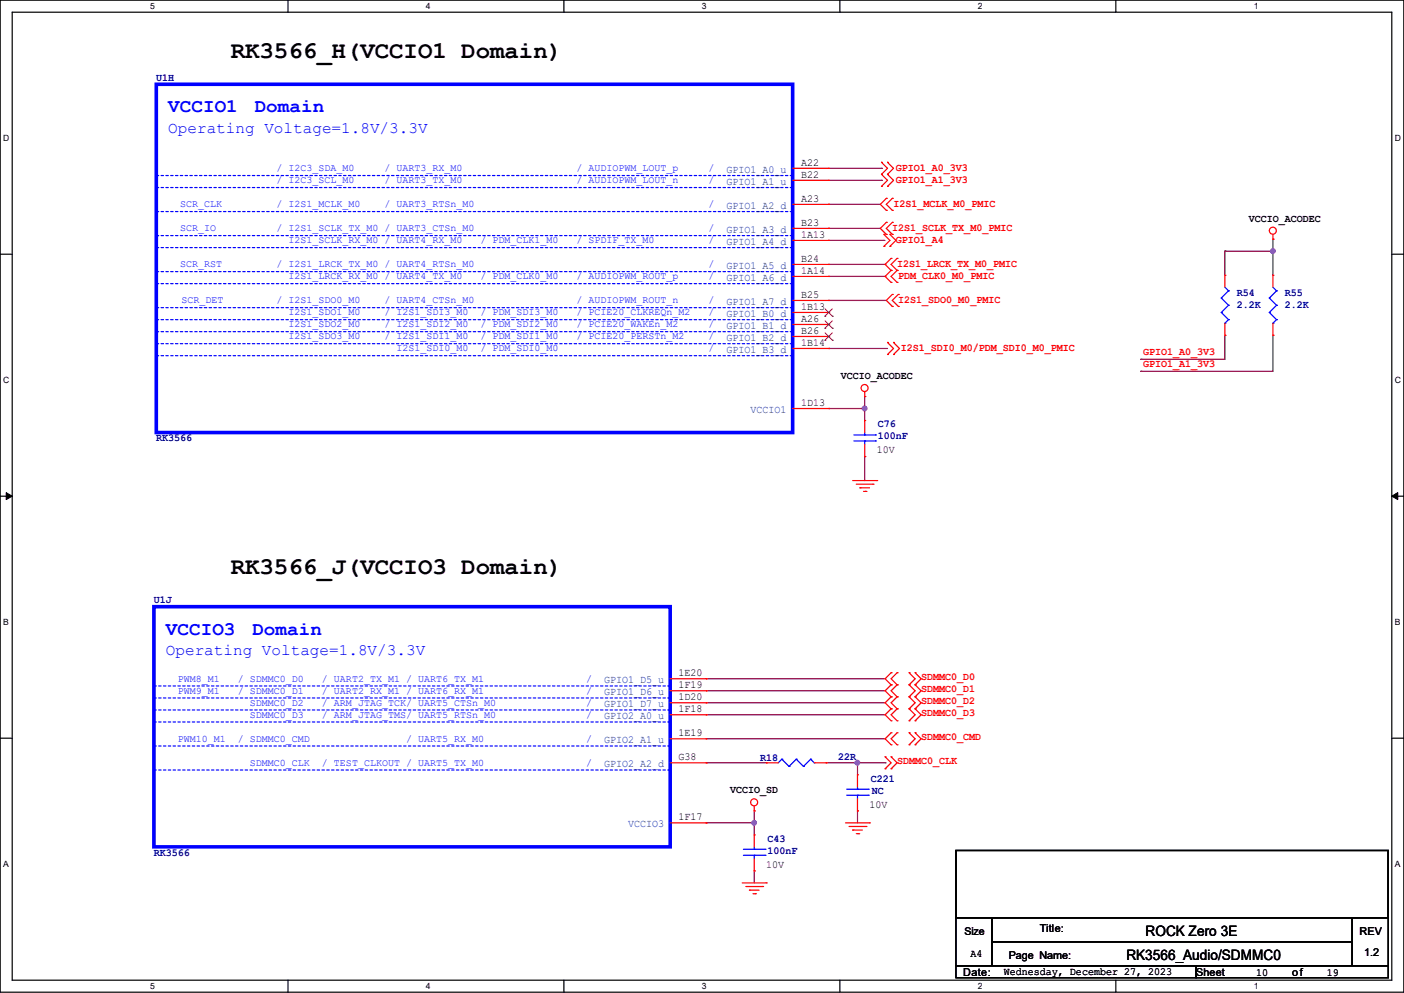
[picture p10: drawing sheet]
<svg xmlns="http://www.w3.org/2000/svg" width="297mm" height="210mm" viewBox="0 0 297 210" stroke-linecap="round" stroke-linejoin="round" font-family="sans-serif">
<path d="M0 0h297v209.8h-297zM2.6 2.6h291.8v204.7h-291.8z" fill="none" stroke="#000" stroke-width=".25"/>
<g fill="#fff">
<path d="M31.7 .3h1v2h-1z"/>
<path d="M31.7 207.6h1v1.9h-1z"/>
</g>
<path d="M60.9 0v2.6M60.9 207.3v2.5" fill="none" stroke="#000" stroke-width=".25"/>
<g fill="#fff">
<path d="M90.1 .3h1v2h-1z"/>
<path d="M90.1 207.6h1v1.9h-1z"/>
</g>
<path d="M119.3 0v2.6M119.3 207.3v2.5" fill="none" stroke="#000" stroke-width=".25"/>
<g fill="#fff">
<path d="M148.5 .3h.9v2h-.9z"/>
<path d="M148.5 207.6h.9v1.9h-.9z"/>
</g>
<path d="M177.7 0v2.6M177.7 207.3v2.5" fill="none" stroke="#000" stroke-width=".25"/>
<g fill="#fff">
<path d="M206.8 .3h1v2h-1z"/>
<path d="M206.8 207.6h1v1.9h-1z"/>
</g>
<path d="M236.1 0v2.6M236.1 207.3v2.5" fill="none" stroke="#000" stroke-width=".25"/>
<g fill="#fff">
<path d="M265.2 .3h1v2h-1z"/>
<path d="M265.2 207.6h1v1.9h-1z"/>
<path d="M.7 28.2h1.2v1.9h-1.2z"/>
<path d="M295.1 28.2h1.2v1.9h-1.2z"/>
<path d="M.7 79.3h1.2v2h-1.2z"/>
<path d="M295.1 79.3h1.2v2h-1.2z"/>
</g>
<path d="M0 53.8h2.6M294.4 53.8h2.6" fill="none" stroke="#000" stroke-width=".25"/>
<g fill="#fff">
<path d="M.7 130.5h1.2v2h-1.2z"/>
<path d="M295.1 130.5h1.1v2h-1.1z"/>
</g>
<path d="M0 104.9h2.6M294.4 104.9h2.6" fill="none" stroke="#000" stroke-width=".25"/>
<path d="M1.3 104.2l1.3 .7-1.3 .8zM294.4 104.9l1.3-.7v1.5z" fill="#000" stroke="#000" stroke-width=".21"/>
<g fill="#fff">
<path d="M.7 181.7h1.2v2h-1.2z"/>
<path d="M295.1 181.7h1.1v2h-1.1z"/>
</g>
<path d="M0 156.1h2.6M294.4 156.1h2.6M202.2 179.9h91.5v14.2h-91.5zM202.2 194.1h7.6v10.2h-7.6zM209.8 194.1h76.2v5.1h-76.2zM209.8 199.2h76.2v5.1h-76.2zM286 194.1h7.7v10.2h-7.7zM202.2 204.3h50.8v2.5h-50.8zM253 204.3h40.7v2.5h-40.7z" fill="none" stroke="#000" stroke-width=".25"/>
<g fill="none" stroke="#800040" stroke-width=".25">
<path d="M175.3 38.1h11.2M175.3 35.6h11.2M186.5 38.1h.1M186.5 35.6h.1M175.3 43.2h.1M175.3 48.3h.1M175.3 43.2h10.9M175.3 48.3h10.9M175.3 58.5h11.9M175.3 55.9h11.9M175.3 50.8h11.7M187 50.8h.1"/>
<path d="M187.2 58.5h.1M187.2 55.9h.1M259.1 53.1h.1M259.1 53.1v5.1M259.1 53.1h10.2M269.3 50.6h.1M269.3 53.1h.1M269.3 50.6v7.6M175.3 63.5h.1M175.3 73.7h.1M175.3 63.5h12.2M175.3 73.7h12.4"/>
<path d="M241.3 76h.1M241.3 78.5h.1M259.1 70.9h.1M259.1 70.9v5.1h-17.8M269.3 70.9h.1M269.3 70.9v7.6h-28M175.3 86.4h.1M175.3 86.4h7.6M182.9 86.4h.1M182.9 96.6h.1M182.9 83.9h.1M182.9 83.9v5"/>
<path d="M182.9 96.6v5M149.4 143.6h.1M149.4 146.1h.1M149.4 148.6h.1M149.4 151.2h.1M149.4 156.3h.1M149.4 143.6h37.8M149.4 146.1h37.8M149.4 148.6h37.8M149.4 151.2h37.8M149.4 156.3h37.8M149.4 174h.1"/>
<path d="M149.4 161.3h.1M149.4 161.3h12.7M149.4 174h10.2M159.6 174h.1M159.6 171.5h.1M159.6 171.5v5.1M174.8 161.3h12.4M181.4 161.3h.1M181.4 171.5h.1M181.4 161.3v2.6M181.4 171.5v2.5M187.2 161.3h.1"/>
<path d="M159.6 184.2h.1M159.6 184.2v2.5"/>
</g>
<g fill="#f0f" stroke="#f0f" stroke-width=".25">
<circle cx="182.9" cy="86.4" r=".49"/>
<circle cx="269.3" cy="53.1" r=".49"/>
<circle cx="159.5" cy="174" r=".49"/>
<circle cx="181.4" cy="161.3" r=".49"/>
</g>
<g fill="none" stroke="#f00" stroke-width=".25">
<path d="M167.7 35.6h7.6M167.7 38.1h7.6M175.3 35.6h.1M175.3 38.1h.1M186.5 39.4h.1M186.5 36.9h.1M186.5 34.3h.1M186.5 36.9l1.2 1.2-1.2 1.3M186.5 34.3l1.2 1.3-1.2 1.3M187.7 39.4h.1M187.7 36.9h.1M187.7 34.3h.1"/>
<path d="M187.7 36.9l1.3 1.2-1.3 1.3M187.7 34.3l1.3 1.3-1.3 1.3M167.7 43.2h7.6M167.7 55.9h7.6M167.7 58.5h7.6M167.7 48.3h7.6M167.7 50.8h7.6M175.3 43.2h.1M175.3 55.9h.1M175.3 58.5h.1M175.3 48.3h.1M175.3 50.8h.1"/>
<path d="M187 49.6h.1M187 52.1h.1M187 49.6l1.3 1.2-1.3 1.3M187.5 42h.1M187.5 44.5h.1M187.5 47h.1M187.5 49.6h.1M187.5 42l-1.3 1.2 1.3 1.3M187.5 47l-1.3 1.3 1.3 1.3M188.3 49.6h.1M188.3 52.1h.1M188.3 49.6l1.2 1.2-1.2 1.3"/>
<path d="M188.5 54.7h.1M188.5 57.2h.1M188.5 59.7h.1M188.5 54.7l-1.3 1.2 1.3 1.3M188.5 57.2l-1.3 1.3 1.3 1.2M188.8 44.5h.1M188.8 42h.1M188.8 49.6h.1M188.8 47h.1M188.8 42l-1.3 1.2 1.3 1.3M188.8 47l-1.3 1.3 1.3 1.3M189.8 57.2h.1"/>
<path d="M189.8 54.7h.1M189.8 59.7h.1M189.8 54.7l-1.3 1.2 1.3 1.3M189.8 57.2l-1.3 1.3 1.3 1.2M259.1 58.2h.1M259.1 58.2v2.5M269.3 50.6h.1M269.3 58.2h.1M269.3 49.6v1M269.3 58.2v2.5M167.7 68.6h7.6M167.7 71.2h7.6"/>
<path d="M167.7 73.7h7.6M167.7 63.5h7.6M167.7 66.1h7.6M175.3 68.6h.1M175.3 71.2h.1M175.3 73.7h.1M175.3 63.5h.1M175.3 66.1h.1M187.7 72.4h.1M187.7 75h.1M187.7 72.4l1.3 1.3-1.3 1.3M188.8 62.3h.1"/>
<path d="M188.8 64.8h.1M188.8 62.3l-1.3 1.2 1.3 1.3M189 72.4h.1M189 75h.1M189 72.4l1.3 1.3-1.3 1.3M190 64.8h.1M190 62.3h.1M190 62.3l-1.2 1.2 1.2 1.3M259.1 70.9h.1M259.1 68.4v2.5M269.3 70.9h.1M269.3 68.4v2.5"/>
<path d="M167.7 86.4h7.6M175.3 86.4h.1M182.9 83.9h.1M182.9 88.9h.1M182.9 96.6h.1M182.9 82.8v1.1M182.9 88.9v2.6M182.9 94v2.6M180.4 101.6h5.1M181.1 102.4h3.6M181.9 103.2h.1M181.9 103.2h2"/>
<path d="M182.7 103.9h.5M183.2 103.9h.1M184.7 102.4h.1M185.5 101.6h.1M141.8 143.6h7.6M141.8 146.1h7.6M141.8 148.6h7.6M141.8 151.2h7.6M141.8 156.3h7.6M149.4 143.6h.1M149.4 146.1h.1M149.4 148.6h.1"/>
<path d="M149.4 151.2h.1M149.4 156.3h.1M188.5 142.3h.1M188.5 144.8h.1M188.5 147.4h.1M188.5 149.9h.1M188.5 152.4h.1M188.5 155h.1M188.5 157.5h.1M188.5 142.3l-1.3 1.3 1.3 1.2M188.5 149.9l-1.3 1.3 1.3 1.2M188.5 144.8l-1.3 1.3 1.3 1.3"/>
<path d="M188.5 147.4l-1.3 1.2 1.3 1.3M188.5 155l-1.3 1.3 1.3 1.2M189.8 144.8h.1M189.8 142.3h.1M189.8 147.4h.1M189.8 149.9h.1M189.8 152.4h.1M189.8 157.5h.1M189.8 155h.1M189.8 142.3l-1.3 1.3 1.3 1.2M189.8 147.4l-1.3 1.2 1.3 1.3M189.8 144.8l-1.3 1.3 1.3 1.3"/>
<path d="M189.8 149.9l-1.3 1.3 1.3 1.2M189.8 155l-1.3 1.3 1.3 1.2M192.3 144.8h.1M192.3 142.3h.1M192.3 147.4h.1M192.3 149.9h.1M192.3 152.4h.1M192.3 157.5h.1M192.3 155h.1M192.3 147.4l1.3 1.2-1.3 1.3M192.3 142.3l1.3 1.3-1.3 1.2M192.3 149.9l1.3 1.3-1.3 1.2"/>
<path d="M192.3 144.8l1.3 1.3-1.3 1.3M192.3 155l1.3 1.3-1.3 1.2M193.6 144.8h.1M193.6 142.3h.1M193.6 147.4h.1M193.6 149.9h.1M193.6 152.4h.1M193.6 157.5h.1M193.6 155h.1M193.6 149.9l1.3 1.3-1.3 1.2M193.6 142.3l1.3 1.3-1.3 1.2M193.6 144.8l1.3 1.3-1.3 1.3"/>
<path d="M193.6 155l1.3 1.3-1.3 1.2M193.6 147.4l1.3 1.2-1.3 1.3M141.8 174h7.6M141.8 161.3h7.6M149.4 161.3h.1M149.4 174h.1M159.6 171.5h.1M159.6 176.6h.1M159.6 170.5v1M159.6 176.6v2.5M162.1 161.3h.1M162.1 161.3h2.5"/>
<path d="M172.3 161.3h2.5M174.8 161.3h.1M178.9 174h5M179.6 174.8h3.6M180.4 175.6h.1M180.4 175.6h2M181.1 176.3h.6M181.4 163.9h.1M181.4 171.5h.1M181.4 163.9v2.5M181.4 169v2.5M181.7 176.3h.1"/>
<path d="M183.2 174.8h.1M183.9 174h.1M187.2 162.6h.1M187.2 160.1h.1M187.2 160.1l1.3 1.2-1.3 1.3M188.5 162.6h.1M188.5 160.1h.1M188.5 160.1l1.3 1.2-1.3 1.3M157 186.7h5.1M157.8 187.5h3.5M158.5 188.3h.1M158.5 188.3h2.1"/>
<path d="M159.3 189h.5M159.6 184.2h.1M159.6 181.7v2.5M159.8 189h.1M161.3 187.5h.1M162.1 186.7h.1"/>
<circle cx="269.3" cy="48.8" r=".74"/>
<circle cx="182.9" cy="82.1" r=".74"/>
<circle cx="159.5" cy="169.7" r=".74"/>
</g>
<g fill="none" stroke="#00f" stroke-width=".25">
<path d="M258.4 63h.1M258.4 66.1h.1M258.4 63l1.5 1.6M258.4 66.1l1.5 1.5M259.1 68.4h.1M259.1 60.7l.8 .8M259.9 61.5h.1M259.9 64.6h.1M259.9 67.6h.1M259.9 61.5l-1.5 1.5M259.9 64.6l-1.5 1.5M259.9 67.6l-.8 .8"/>
<path d="M268.5 63h.1M268.5 66.1h.1M268.5 63l1.5 1.6M268.5 66.1l1.5 1.5M269.3 68.4h.1M269.3 60.7l.7 .8M270 61.5h.1M270 64.6h.1M270 67.6h.1M270 61.5l-1.5 1.5M270 64.6l-1.5 1.5M270 67.6l-.7 .8"/>
<path d="M180.6 93.3h4.6M180.6 92h4.6M182.9 92h.1M182.9 93.3h.1M182.9 91.5v.5M182.9 93.3v.7M185.2 93.3h.1M185.2 92h.1M157.3 179.6h4.5M159.6 179.6h.1M159.6 179.1v.5M161.8 179.6h.1"/>
<path d="M165.4 160.6h.1M165.4 160.6l-.8 .7M165.4 160.6l1.5 1.5M166.9 162.1h.1M168.4 160.6h.1M168.4 160.6l-1.5 1.5M168.4 160.6l1.6 1.5M170 162.1h.1M171.5 160.6h.1M171.5 160.6l-1.5 1.5M171.5 160.6l.8 .7M172.3 161.3h.1"/>
<path d="M179.1 168.2h4.6M179.1 166.9h4.6M181.4 166.9h.1M181.4 168.2h.1M181.4 166.4v.5M181.4 168.2v.8M183.7 168.2h.1M183.7 166.9h.1M157.3 180.9h4.5M159.6 180.9h.1M159.6 180.9v.8M161.8 180.9h.1"/>
</g>
<g fill="none" stroke="#00f" stroke-width=".25" stroke-dasharray=".5 .5">
<path d="M33.1 39.7h.1M33.1 37.1h.1M167.7 39.7h-134.6M167.7 37.1h-134.6M33.1 57.4h.1M33.1 60h.1M33.1 52.4h.1M33.1 44.7h.1M33.3 49.8h.1M167.7 57.4h-134.6M167.7 60h-134.6M167.7 52.4h-134.6"/>
<path d="M167.7 49.8h-134.4M167.7 44.7h-134.6M33.1 70.1h.1M33.1 67.6h.1M33.1 75.2h.1M33.1 65.1h.1M33.1 72.7h.1M167.7 70.1h-134.6M167.7 67.6h-134.6M167.7 75.2h-134.6M167.7 65.1h-134.6M167.7 72.7h-134.6"/>
<path d="M32.6 147.6h109.2M32.6 152.7h109.2M32.6 150.2h109.2M32.6 145.1h109.2M32.6 157.8h109.2M141.8 147.6h.1M141.8 152.7h.1M141.8 150.2h.1M141.8 145.1h.1M141.8 157.8h.1M32.6 162.9h109.2M141.8 162.9h.1"/>
</g>
<path d="M33.1 17.8h134.6v73.7h-134.6zM32.6 128.3h109.2v50.8h-109.2z" fill="none" stroke="#00f" stroke-width=".76"/>
<path d="M174.5 69.4h.1M174.5 72h.1M174.5 66.9h.1M174.5 67.9l1.6 1.5M174.5 70.4l1.6 1.6M174.5 65.3l1.6 1.6M176.1 67.9l-1.6 1.5M176.1 70.4l-1.6 1.6M176.1 65.3l-1.6 1.6M176.1 69.4h.1M176.1 72h.1M176.1 66.9h.1" fill="none" stroke="#804000" stroke-width=".21"/>
<g font-size="5.1">
<text x="48.8" y="12.2">RK3566_H(VCCIO1 Domain)</text>
<text x="48.8" y="121.4">RK3566_J(VCCIO3 Domain)</text>
</g>
<g font-size="4.1" fill="#00f">
<text x="35.6" y="23.8">VCCIO1</text>
<text x="53.9" y="23.8">Domain</text>
<text x="35.1" y="134.3">VCCIO3</text>
<text x="53.4" y="134.3">Domain</text>
</g>
<g font-size="3.4" fill="#00f">
<text x="35.6" y="28.1">Operating Voltage=1.8V/3.3V</text>
<text x="35.1" y="138.6">Operating Voltage=1.8V/3.3V</text>
</g>
<g font-size="3">
<text x="242.4" y="197.9">ROCK Zero 3E</text>
<text x="238.3" y="202.9">RK3566_Audio/SDMMC0</text>
</g>
<g font-size="2.3" fill="#000080">
<text x="33.1" y="17.1">U1H</text>
<text x="261.7" y="62.6">R54</text>
<text x="261.7" y="65.2">2.2K</text>
<text x="271.8" y="62.6">R55</text>
<text x="271.8" y="65.2">2.2K</text>
<text x="33.1" y="93.3">RK3566</text>
<text x="185.7" y="90.3">C76</text>
<text x="185.7" y="92.8">100nF</text>
<text x="32.6" y="127.6">U1J</text>
<text x="160.8" y="160.9">R18</text>
<text x="177.3" y="160.7">22R</text>
<text x="184.2" y="165.5">C221</text>
<text x="184.4" y="168">NC</text>
<text x="162.3" y="178.2">C43</text>
<text x="32.6" y="181">RK3566</text>
<text x="162.3" y="180.7">100nF</text>
</g>
<g font-size="2.3">
<text x="169.5" y="35.1">A22</text>
<text x="169.5" y="37.6">B22</text>
<text x="169.5" y="42.7">A23</text>
<text x="169.5" y="47.8">B23</text>
<text x="264.2" y="46.9">VCCIO_ACODEC</text>
<text x="169.5" y="50.3">1A13</text>
<text x="169.5" y="55.4">B24</text>
<text x="169.5" y="57.9">1A14</text>
<text x="169.5" y="63">B25</text>
<text x="169.5" y="65.5">1B13</text>
<text x="169.5" y="68.1">A26</text>
<text x="169.5" y="70.6">B26</text>
<text x="169.5" y="73.2">1B14</text>
<text x="177.8" y="80.1">VCCIO_ACODEC</text>
<text x="169.5" y="85.9">1D13</text>
<text x="185.5" y="95.9">10V</text>
<text x="143.6" y="143">1E20</text>
<text x="143.6" y="145.5">1F19</text>
<text x="143.6" y="148.1">1D20</text>
<text x="143.6" y="150.6">1F18</text>
<text x="143.6" y="155.7">1E19</text>
<text x="143.6" y="160.8">G38</text>
<text x="154.5" y="167.8">VCCIO_SD</text>
<text x="143.6" y="173.5">1F17</text>
<text x="183.9" y="170.8">10V</text>
<text x="162.1" y="183.5">10V</text>
<text x="220" y="197.2">Title:</text>
<text x="287.6" y="197.7">REV</text>
<text x="205.3" y="202.3">A4</text>
<text x="213.4" y="202.8">Page Name:</text>
<text x="288.6" y="202.3">1.2</text>
<text x="203.8" y="206.3">Date:</text>
<text x="212.4" y="206.1">Wednesday, December 27, 2023</text>
<text x="253" y="206.3">Sheet</text>
<text x="265.7" y="206.4">10</text>
<text x="273.3" y="206.3">of</text>
<text x="280.7" y="206.4">19</text>
</g>
<g font-size="2.3" fill="#004080">
<text x="153.7" y="36.5">GPIO1_A0_u</text>
<text x="153.7" y="39.1">GPIO1_A1_u</text>
<text x="153.7" y="44.2">GPIO1_A2_d</text>
<text x="153.7" y="49.2">GPIO1_A3_d</text>
<text x="153.7" y="51.8">GPIO1_A4_d</text>
<text x="153.7" y="56.9">GPIO1_A5_d</text>
<text x="153.7" y="59.4">GPIO1_A6_d</text>
<text x="153.7" y="64.5">GPIO1_A7_d</text>
<text x="153.7" y="69.6">GPIO1_B1_d</text>
<text x="153.7" y="67">GPIO1_B0_d</text>
<text x="153.7" y="72.1">GPIO1_B2_d</text>
<text x="153.7" y="74.6">GPIO1_B3_d</text>
<text x="158.8" y="87.3">VCCIO1</text>
<text x="127.8" y="144.5">GPIO1_D5_u</text>
<text x="127.8" y="147">GPIO1_D6_u</text>
<text x="127.8" y="149.6">GPIO1_D7_u</text>
<text x="127.8" y="152.1">GPIO2_A0_u</text>
<text x="127.8" y="157.2">GPIO2_A1_u</text>
<text x="127.8" y="162.3">GPIO2_A2_d</text>
<text x="132.9" y="175">VCCIO3</text>
</g>
<g font-size="2.3" fill="#f00">
<text x="189.5" y="38.7">GPIO1_A1_3V3</text>
<text x="189.5" y="36.2">GPIO1_A0_3V3</text>
<text x="189" y="43.8">I2S1_MCLK_M0_PMIC</text>
<text x="188.8" y="48.9">I2S1_SCLK_TX_M0_PMIC</text>
<text x="189.5" y="51.4">GPIO1_A4</text>
<text x="189.8" y="56.5">I2S1_LRCK_TX_M0_PMIC</text>
<text x="190" y="59.1">PDM_CLK0_M0_PMIC</text>
<text x="190" y="64.1">I2S1_SDO0_M0_PMIC</text>
<text x="190.5" y="74.3">I2S1_SDI0_M0/PDM_SDI0_M0_PMIC</text>
<text x="241.9" y="75.1">GPIO1_A0_3V3</text>
<text x="241.9" y="77.6">GPIO1_A1_3V3</text>
<text x="194.9" y="143.9">SDMMC0_D0</text>
<text x="194.9" y="146.4">SDMMC0_D1</text>
<text x="194.9" y="149">SDMMC0_D2</text>
<text x="194.9" y="151.5">SDMMC0_D3</text>
<text x="189.8" y="161.7">SDMMC0_CLK</text>
<text x="194.9" y="156.6">SDMMC0_CMD</text>
</g>
<text font-size="2.2" x="204" y="197.7">Size</text>
<g font-size="2.1" fill="#00f">
<text x="58.5" y="36.2">/ I2C3_SDA_M0</text>
<text x="58.5" y="38.8">/ I2C3_SCL_M0</text>
<text x="81.3" y="36.2">/ UART3_RX_M0</text>
<text x="81.3" y="38.8">/ UART3_TX_M0</text>
<text x="122" y="38.8">/ AUDIOPWM_LOUT_n</text>
<text x="122" y="36.2">/ AUDIOPWM_LOUT_p</text>
<text x="149.9" y="36.2">/</text>
<text x="149.9" y="38.8">/</text>
<text x="38.1" y="43.9">SCR_CLK</text>
<text x="58.5" y="43.9">/ I2S1_MCLK_M0</text>
<text x="81.3" y="43.9">/ UART3_RTSn_M0</text>
<text x="149.9" y="43.9">/</text>
<text x="38.1" y="48.9">SCR_IO</text>
<text x="58.5" y="48.9">/ I2S1_SCLK_TX_M0 / UART3_CTSn_M0</text>
<text x="61" y="51.5">I2S1_SCLK_RX_M0 / UART4_RX_M0</text>
<text x="101.6" y="51.5">/ PDM_CLK1_M0</text>
<text x="122" y="51.5">/ SPDIF_TX_M0</text>
<text x="149.9" y="51.5">/</text>
<text x="149.9" y="48.9">/</text>
<text x="38.1" y="56.6">SCR_RST</text>
<text x="58.5" y="56.6">/ I2S1_LRCK_TX_M0 / UART4_RTSn_M0</text>
<text x="61" y="59.1">I2S1_LRCK_RX_M0 / UART4_TX_M0</text>
<text x="101.6" y="59.1">/ PDM_CLK0_M0</text>
<text x="122" y="59.1">/ AUDIOPWM_ROUT_p</text>
<text x="149.9" y="59.1">/</text>
<text x="149.9" y="56.6">/</text>
<text x="38.4" y="64.2">SCR_DET</text>
<text x="58.5" y="64.2">/ I2S1_SDO0_M0</text>
<text x="81.3" y="64.2">/ UART4_CTSn_M0</text>
<text x="122" y="64.2">/ AUDIOPWM_ROUT_n</text>
<text x="149.9" y="64.2">/</text>
<text x="61" y="71.8">I2S1_SDO3_M0</text>
<text x="61" y="66.7">I2S1_SDO1_M0</text>
<text x="61" y="69.3">I2S1_SDO2_M0</text>
<text x="81.3" y="66.7">/ I2S1_SDI3_M0</text>
<text x="81.3" y="71.8">/ I2S1_SDI1_M0</text>
<text x="81.3" y="69.3">/ I2S1_SDI2_M0</text>
<text x="101.6" y="69.3">/ PDM_SDI2_M0</text>
<text x="101.6" y="71.8">/ PDM_SDI1_M0</text>
<text x="101.6" y="66.7">/ PDM_SDI3_M0</text>
<text x="122" y="71.8">/ PCIE20_PERSTn_M2</text>
<text x="122" y="69.3">/ PCIE20_WAKEn_M2</text>
<text x="122" y="66.7">/ PCIE20_CLKREQn_M2</text>
<text x="149.9" y="69.3">/</text>
<text x="149.9" y="71.8">/</text>
<text x="149.9" y="66.7">/</text>
<text x="83.9" y="74.3">I2S1_SDI0_M0</text>
<text x="101.6" y="74.3">/ PDM_SDI0_M0</text>
<text x="149.9" y="74.3">/</text>
<text x="37.6" y="144.2">PWM8_M1</text>
<text x="37.6" y="146.7">PWM9_M1</text>
<text x="50.3" y="144.2">/ SDMMC0_D0</text>
<text x="50.3" y="146.7">/ SDMMC0_D1</text>
<text x="52.9" y="149.3">SDMMC0_D2</text>
<text x="68.1" y="149.3">/ ARM_JTAG_TCK/ UART5_CTSn_M0</text>
<text x="68.1" y="146.7">/ UART2_RX_M1 / UART6_RX_M1</text>
<text x="68.1" y="144.2">/ UART2_TX_M1 / UART6_TX_M1</text>
<text x="124" y="149.3">/</text>
<text x="124" y="144.2">/</text>
<text x="124" y="146.7">/</text>
<text x="52.9" y="151.8">SDMMC0_D3</text>
<text x="68.1" y="151.8">/ ARM_JTAG_TMS/ UART5_RTSn_M0</text>
<text x="124" y="151.8">/</text>
<text x="37.6" y="156.9">PWM10_M1</text>
<text x="50.3" y="156.9">/ SDMMC0_CMD</text>
<text x="52.9" y="162">SDMMC0_CLK</text>
<text x="68.1" y="162">/ TEST_CLKOUT / UART5_TX_M0</text>
<text x="85.9" y="156.9">/ UART5_RX_M0</text>
<text x="124" y="156.9">/</text>
<text x="124" y="162">/</text>
</g>
<g font-size="1.8">
<text x="31.7" y="1.9">5</text>
<text x="90.1" y="1.9">4</text>
<text x="148.5" y="1.9">3</text>
<text x="206.8" y="1.9">2</text>
<text x="265.2" y="1.9">1</text>
<text x=".7" y="29.8">D</text>
<text x="295.1" y="29.8">D</text>
<text x=".7" y="80.9">C</text>
<text x="295.1" y="80.9">C</text>
<text x=".7" y="132.1">B</text>
<text x="295.1" y="132.1">B</text>
<text x=".7" y="183.3">A</text>
<text x="295.1" y="183.3">A</text>
<text x="31.7" y="209.2">5</text>
<text x="90.1" y="209.2">4</text>
<text x="148.5" y="209.2">3</text>
<text x="206.8" y="209.2">2</text>
<text x="265.2" y="209.2">1</text>
</g>
</svg>
